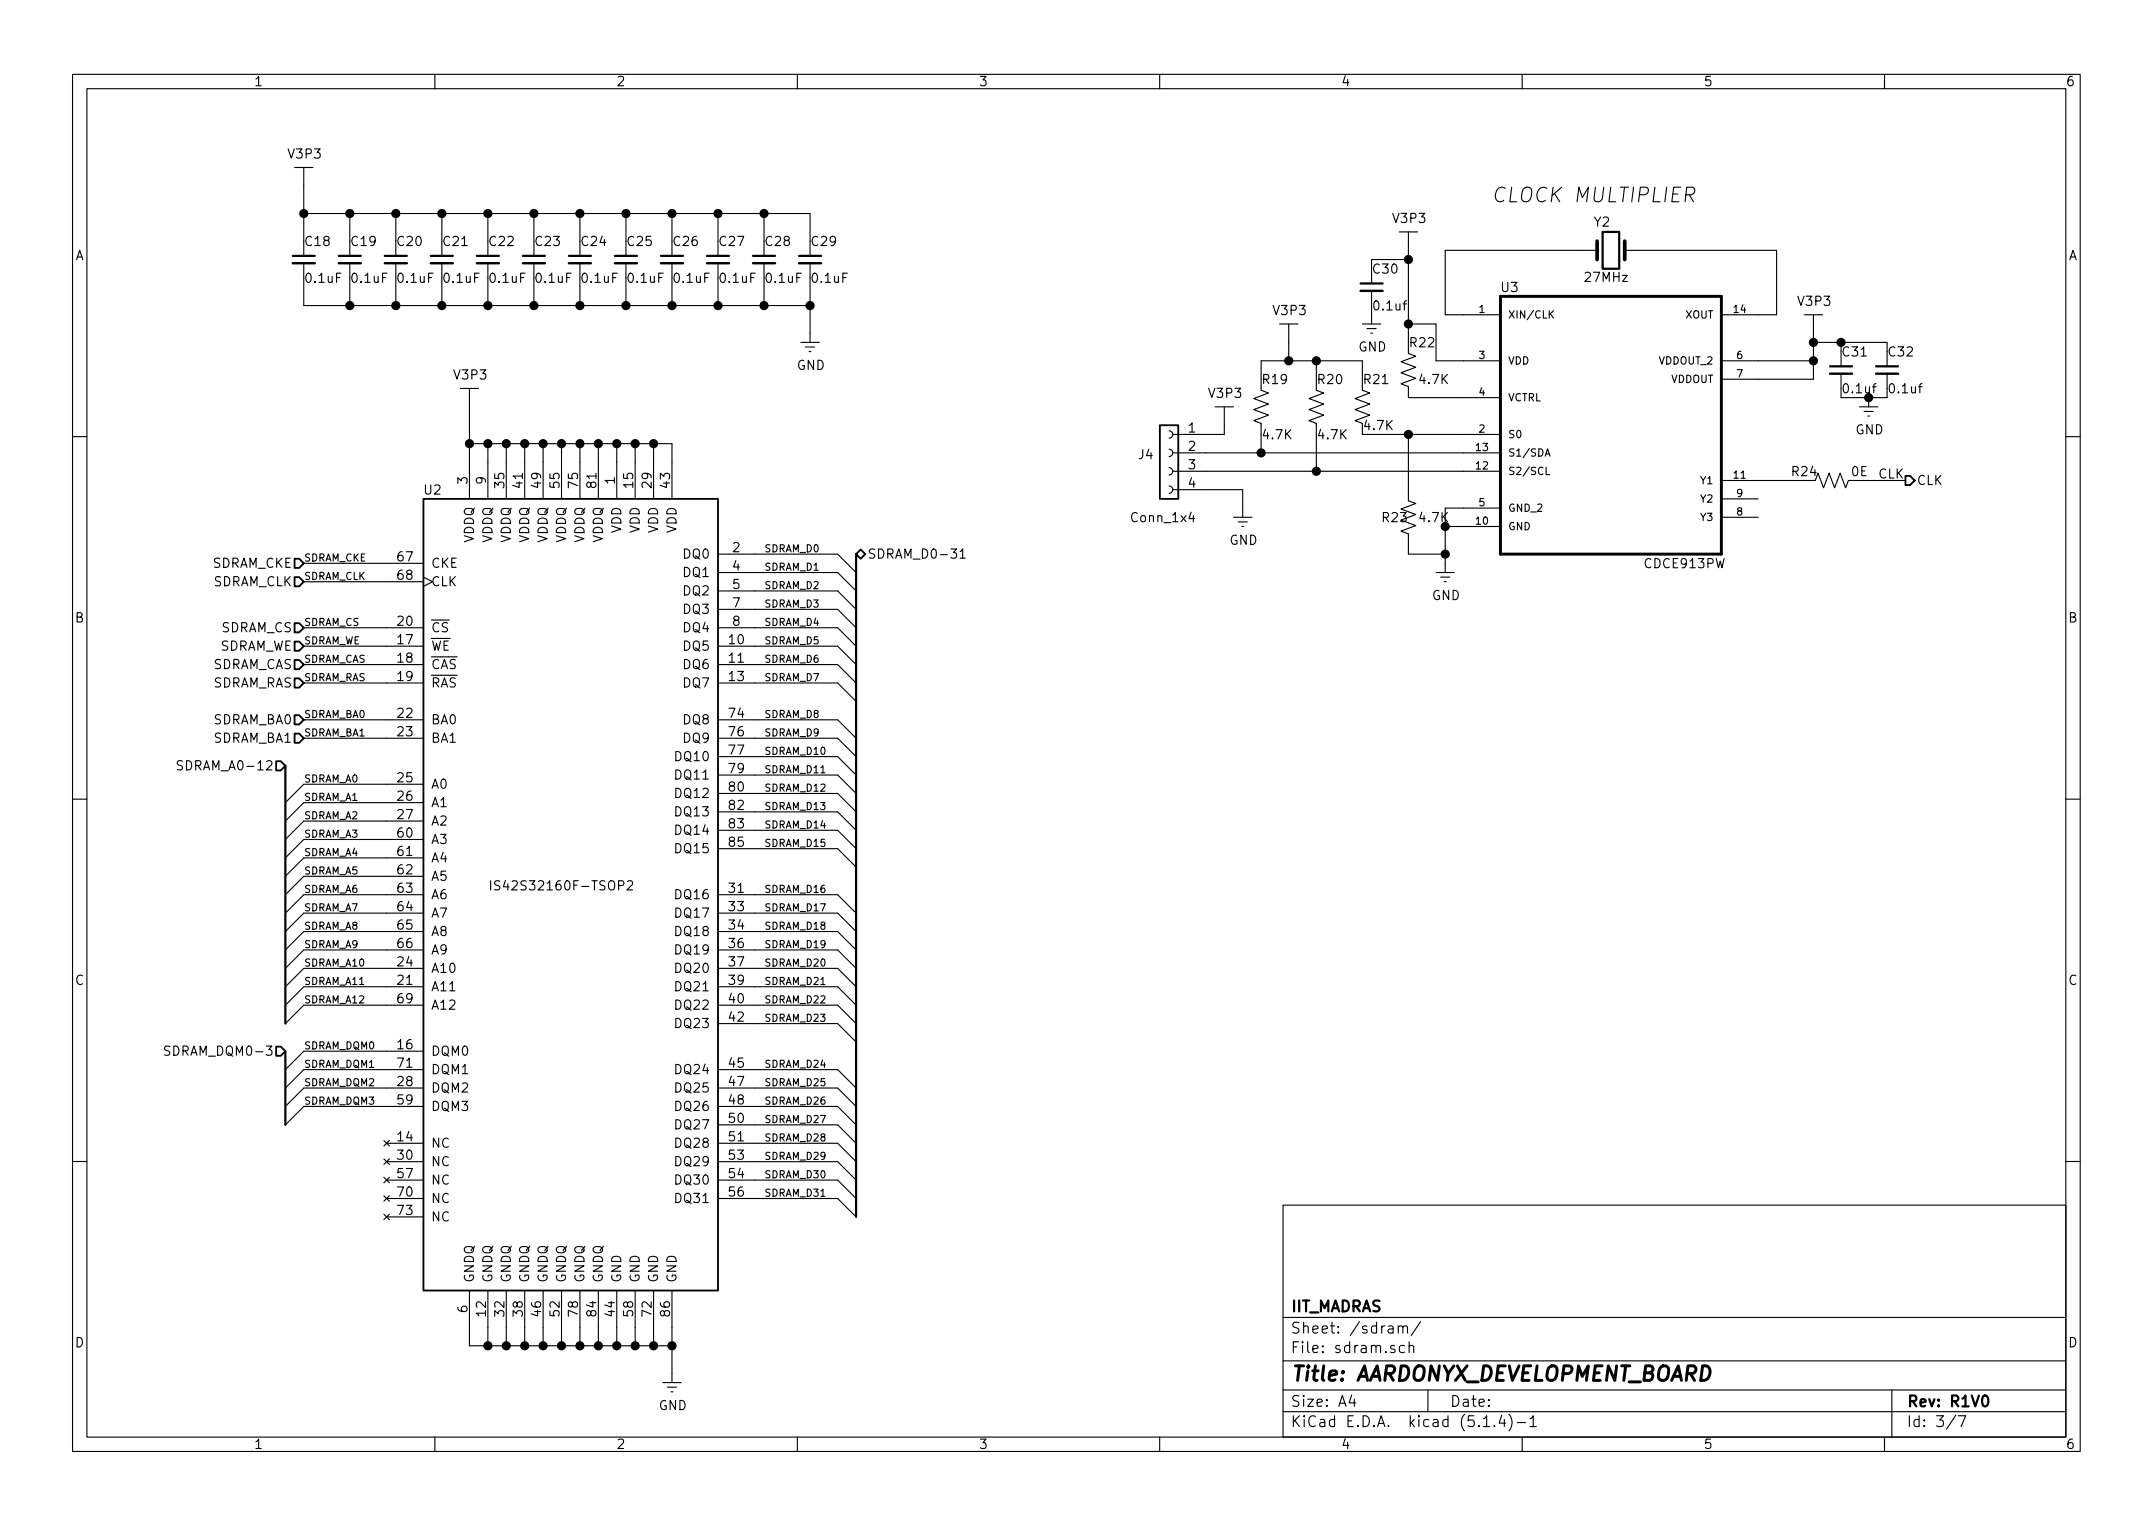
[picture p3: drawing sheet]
<svg xmlns="http://www.w3.org/2000/svg" width="297mm" height="210mm" viewBox="0 0 297 210" stroke-linecap="round" stroke-linejoin="round" font-family="sans-serif">
<g fill="none" stroke="#000" stroke-width=".15">
<path d="M10 10.3h277v189.9h-277zM12 12.2h273v186.1h-273zM60 10.3v1.9M110 10.3v1.9M160 10.3v1.9M210 10.3v1.9M260 10.3v1.9M40.6 23.1h2.6M41.9 23.1v12.2M41.9 36.3v5.9h69.9M41.9 29.5h69.9v5.8M48.3 29.5v5.8"/>
<path d="M48.3 36.3v5.9M54.6 29.5v5.8M54.6 36.3v5.9M61 29.5v5.8M61 36.3v5.9M67.3 29.5v5.8M67.3 36.3v5.9M73.7 29.5v5.8M73.7 36.3v5.9M80 29.5v5.8M80 36.3v5.9M86.4 29.5v5.8"/>
<path d="M86.4 36.3v5.9M92.7 29.5v5.8M92.7 36.3v5.9M99.1 29.5v5.8M99.1 36.3v5.9M105.4 29.5v5.8M105.4 36.3v5.9M111.8 36.3v10.9M193 32h2.6M194.3 35.8h-5.1v3.3M194.3 32v15.2M220.3 34.5h-20.9v8.9h7.6"/>
<path d="M224.2 34.5h20.9v8.9h-7.6M232.6 26.9h.7a.55 .55 0 0 0 .5-.5 .55 .55 0 0 0-.3-.6h-.8l-.2 2M63.5 53.6h2.5M64.8 53.6v15.2M110.5 47.2h2.5M111.1 47.9h1.3M111.6 48.5h.3M161.3 59.4a.51 .51 0 0 1 .5 .5 .51 .51 0 0 1-.5 .5M167.6 56.1h2.6M168.9 56.1v3.8h-7.1M174 53.6v.2l1 .4-2 .8 2 .7-2 .8 2 .8-2 .7 1 .4v4.1M174 52.3v-2.5h14v2.5"/>
<path d="M176.5 44.7h2.6M177.8 44.7v5.1M181.6 53.6v.2l1 .4-2 .8 2 .7-2 .8 2 .8-2 .7 1 .4v6.6M181.6 49.8v2.5M188 53.6v.2l1 .4-2.1 .8 2.1 .7-2.1 .8 2.1 .8-2.1 .7 1.1 .4M188 44.7h2.5M188 59.9h19M188.6 45.3h1.3M189.1 46h.3M189.2 40.1v2.1M189.2 43.4v1.3M194.3 48.5v.3l1 .3-2 .8 2 .8-2 .7 2 .8-2 .8 1 .3v1.6h12.7"/>
<path d="M194.3 59.9v9.2l1 .4-2 .7 2 .8-2 .7 2 .8-2 .8 1 .4v2.7h5.1M194.3 44.7h3.8v5.1h8.9M213.9 43.3l.4 .6M214.3 42.9l-.6 .5M237.5 49.8h12.7M248.9 43.4h2.6M250.2 43.4v8.9h-12.7M250.2 47.2h10.1v3.3M254 54.9h6.3M254 47.2v3.3M254 51.6v2M256.5 56.1h2.6"/>
<path d="M257.2 56.8h1.2M257.7 57.4h.2M257.8 54.9v1.2M260.3 51.6v2M10 60.2h2M41.9 77.7h16.5M58.4 79.6l1.3 .7-1.3 .6M64.8 61.2h27.9v7.6M67.3 61.2v7.6M69.8 61.2v7.6M72.4 61.2v7.6M74.9 61.2v7.6"/>
<path d="M77.5 61.2v7.6M80 61.2v7.6M82.5 61.2v7.6M85.1 61.2v7.6M87.6 61.2v7.6M90.2 61.2v7.6M99.1 76.4h16.5l2.5 2.6M99.1 79h16.5l2.5 2.5M132.5 76.1l.3-.4v1.3M132.5 77h.7M161.3 67.1a.51 .51 0 0 1 .5 .5 .51 .51 0 0 1-.5 .5M161.3 64.5a.51 .51 0 0 1 .5 .5 .51 .51 0 0 1-.5 .5"/>
<path d="M161.3 62a.51 .51 0 0 1 .5 .5 .51 .51 0 0 1-.5 .5M161.8 65h45.2M161.8 62.5h45.2M161.8 67.6h9.6v3.8M170.2 71.4h2.5M170.8 72h1.3M171.3 72.6h.3M198.1 79h2.6M198.8 79.6h1.2M199.4 72.6h7.6M207 70.1h-7.6v8.9M213.2 62.9l.3-1 .3 1"/>
<path d="M213.3 62.6h.4M213.3 64.5v1h.5M237.5 66.3h11.4M237.5 71.4h5.1M237.5 68.8h5.1M250.4 66.3l.4-1 .8 2 .7-2 .8 2 .8-2 .7 2 .4-1M256.5 66.3h6.4M285 60.2h2M41.9 89.1h16.5M41.9 91.7h16.5M41.9 94.2h16.5M41.9 86.6h16.5"/>
<path d="M41.9 99.3h16.5M41.9 80.3h16.5M99.1 89.1h16.5l2.5 2.6M99.1 91.7h16.5l2.5 2.5M99.1 94.2h16.5l2.5 2.6M99.1 86.6h16.5l2.5 2.5M99.1 99.3h16.5l2.5 2.5M99.1 81.5h16.5l2.5 2.6M99.1 84.1h16.5l2.5 2.5M199.3 80.3h.2M10 110.3h2M25.2 105l-.5-.1-.2 .2v.2l.1 .2 .5 .2 .1 .3-.3 .2h-.4"/>
<path d="M41.9 101.8h16.5M58.4 108.2h-16.5l-2.5 2.5M58.4 110.7h-16.5l-2.5 2.6M58.4 113.3h-16.5l-2.5 2.5M58.4 115.8h-16.5l-2.5 2.6M58.4 118.4h-16.5l-2.5 2.5M99.1 101.8h16.5l2.5 2.6M99.1 104.4h16.5l2.5 2.5M99.1 106.9h16.5l2.5 2.6M99.1 109.5h16.5l2.5 2.5M99.1 112h16.5l2.5 2.5M99.1 114.5h16.5l2.5 2.6"/>
<path d="M99.1 117.1h16.5l2.5 2.5M285 110.3h2M58.4 136.1h-16.5l-2.5 2.6M58.4 133.6h-16.5l-2.5 2.5M58.4 123.4h-16.5l-2.5 2.6M58.4 126h-16.5l-2.5 2.5M58.4 128.5h-16.5l-2.5 2.6M58.4 131.1h-16.5l-2.5 2.5M58.4 138.7h-16.5l-2.5 2.5M58.4 120.9h-16.5l-2.5 2.5M67.7 121.5v1.3M69 121.6l-.5-.1-.2 .1-.1 .3a.43 .43 0 0 0 .5 .3l.2 .1v.4a.56 .56 0 0 1-.7 0"/>
<path d="M86.6 121.6l.1-.1h.3l.2 .1 .1 .3-.1 .2-.7 .7h.8M99.1 136.1h16.5l2.5 2.6M99.1 133.6h16.5l2.5 2.5M99.1 123.4h16.5l2.5 2.6M99.1 126h16.5l2.5 2.5M99.1 128.5h16.5l2.5 2.6M99.1 131.1h16.5l2.5 2.5M99.1 138.7h16.5l2.5 2.5M23.4 144.4l-.5-.1-.1 .1-.1 .3 .1 .2 .6 .2v.3l-.2 .2-.5-.1M53 157.3l.7 .8M53 159.9l.7 .7M53.3 157.7h5.1"/>
<path d="M53.7 157.3l-.7 .8M53.7 159.9l-.7 .7M58.4 145h-16.5l-2.5 2.6M58.4 150.1h-16.5l-2.5 2.5M58.4 147.6h-16.5l-2.5 2.5M58.4 152.6h-16.5l-2.5 2.6M99.1 157.7h16.5l2.5 2.6M99.1 150.1h16.5l2.5 2.5M99.1 141.2h16.5l2.5 2.6M99.1 147.6h16.5l2.5 2.5M99.1 152.6h16.5l2.5 2.6M99.1 155.2h16.5l2.5 2.5"/>
<path d="M10 160.2h2M53 162.4l.7 .8M53 165l.7 .7M53 167.5l.7 .8M53.3 160.3h5.1M53.3 162.8h5.1M53.3 165.3h5.1M53.3 167.9h5.1M53.7 162.4l-.7 .8M53.7 165l-.7 .7M53.7 167.5l-.7 .8M64.8 178v7.7h27.9"/>
<path d="M67.3 178v7.7M69.8 178v7.7M72.4 178v7.7M74.9 178v7.7M77.5 178v7.7M80 178v7.7M82.5 178v7.7M85.1 178v7.7M87.6 178v7.7M90.2 178v7.7M92.7 178v12.7M99.1 160.3h16.5l2.5 2.5"/>
<path d="M99.1 162.8h16.5l2.5 2.5M99.1 165.3h16.5l2.5 2.6M177 166.3h108v32h-108zM285 160.2h2M60 198.3v1.9M91.4 190.7h2.6M92.1 191.4h1.2M92.6 192h.2M110 198.3v1.9M160 198.3v1.9M177 194.8h108M177 191.8h108"/>
<path d="M177 187.8h108M177 181.8h108M186.5 192.5l-.4 1h1M186.8 193v1M192.9 183.1a.38 .38 0 0 1 .6 0v.8M192.9 182.9v1M193.5 183.1a.34 .34 0 0 1 .4-.2 .34 .34 0 0 1 .3 .2v.8M193.8 185.7a.53 .53 0 0 0-.7 0v.8a.53 .53 0 0 0 .7 0M194.4 185.7a.38 .38 0 0 1 .6 .1v.8M194.4 185.1v1.5M196 182.3l-1.3 2M197 191.8v3"/>
<path d="M204.7 196.8h.8M206.2 196.7v.1l-.1-.1h.1v.1M207.2 195.2l-.4 1.1h.9M207.5 195.8v1M208.2 195.1a1.71 1.71 0 0 1 0 2.3M209.3 196.3h1.2M210 198.3v1.9M211.1 195.8l.3-.3 .1-.2v1.5M211.1 196.8h.9M260 198.3v1.9M261 191.8v6.5M269.8 195.2l-1.2 2"/>
<path d="M270.2 195.3h1l-.6 1.5"/>
</g>
<g fill="none" stroke="#000" stroke-width=".3">
<path d="M40.4 35.3h3M46.7 35.3h3.1M53.1 35.3h3M59.4 35.3h3.1M65.8 35.3h3M72.1 35.3h3.1M78.5 35.3h3M84.8 35.3h3.1M91.2 35.3h3M97.5 35.3h3.1M103.9 35.3h3M110.2 35.3h3.1"/>
<path d="M187.7 39.1h3.1M221.1 32h2.3v5.1h-2.3zM252.5 50.5h3M258.8 50.5h3.1M118.1 76.4v91.5M39.4 105.7v35.5M39.4 145v10.2M273.6 192.7a.37 .37 0 0 1 .4-.2 .37 .37 0 0 1 .2 .3 .77 .77 0 0 1-.4 1.2l-.2-.1a1.41 1.41 0 0 1 0-1.2z"/>
</g>
<g fill="none" stroke="#000" stroke-width=".33">
<path d="M40.4 36.3h3M46.7 36.3h3.1M53.1 36.3h3M59.4 36.3h3.1M65.8 36.3h3M72.1 36.3h3.1M78.5 36.3h3M84.8 36.3h3.1M91.2 36.3h3M97.5 36.3h3.1M103.9 36.3h3M110.2 36.3h3.1"/>
<path d="M187.7 40.1h3.1M252.5 51.6h3M258.8 51.6h3.1"/>
</g>
<g fill="none" stroke="#000" stroke-width=".25">
<path d="M160 58.7h2.6v10.1h-2.6zM40.6 79.6h.7l.6 .7-.6 .6h-.7zM40.6 77.1h.7l.6 .6-.6 .7h-.7zM58.4 68.8h40.7v109.2h-40.7zM118.1 76.4l.6-.6 .7 .6-.7 .7zM262.9 65.7h.6l.7 .6-.7 .6h-.6zM40.6 91.1h.7l.6 .6-.6 .6h-.7zM40.6 98.7h.7l.6 .6-.6 .6h-.7zM40.6 86h.7l.6 .6-.6 .6h-.7zM40.6 93.6h.7l.6 .6-.6 .7h-.7zM40.6 88.5h.7l.6 .6-.6 .7h-.7zM38.1 105h.6l.7 .7-.7 .6h-.6z"/>
<path d="M40.6 101.2h.7l.6 .6-.6 .7h-.7zM38.1 144.4h.6l.7 .6-.7 .7h-.6z"/>
</g>
<path d="M207 40.9h30.5v35.5h-30.5z" fill="none" stroke="#000" stroke-width=".41"/>
<path d="M220.3 33.3v2.5M224.2 33.3v2.5" fill="none" stroke="#000" stroke-width=".51"/>
<g fill="#000" stroke="#000" stroke-width=".25">
<circle cx="41.9" cy="29.5" r=".51"/>
<circle cx="48.3" cy="29.5" r=".51"/>
<circle cx="54.6" cy="29.5" r=".51"/>
<circle cx="61" cy="29.5" r=".51"/>
<circle cx="67.3" cy="29.5" r=".51"/>
<circle cx="73.7" cy="29.5" r=".51"/>
<circle cx="80" cy="29.5" r=".51"/>
<circle cx="86.4" cy="29.5" r=".51"/>
<circle cx="92.7" cy="29.5" r=".51"/>
<circle cx="99.1" cy="29.5" r=".51"/>
<circle cx="105.4" cy="29.5" r=".51"/>
<circle cx="194.3" cy="35.8" r=".51"/>
<circle cx="48.3" cy="42.2" r=".51"/>
<circle cx="54.6" cy="42.2" r=".51"/>
<circle cx="61" cy="42.2" r=".51"/>
<circle cx="67.3" cy="42.2" r=".51"/>
<circle cx="73.7" cy="42.2" r=".51"/>
<circle cx="80" cy="42.2" r=".51"/>
<circle cx="86.4" cy="42.2" r=".51"/>
<circle cx="92.7" cy="42.2" r=".51"/>
<circle cx="99.1" cy="42.2" r=".51"/>
<circle cx="105.4" cy="42.2" r=".51"/>
<circle cx="111.8" cy="42.2" r=".51"/>
<circle cx="177.8" cy="49.8" r=".51"/>
<circle cx="181.6" cy="49.8" r=".51"/>
<circle cx="194.3" cy="59.9" r=".51"/>
<circle cx="194.3" cy="44.7" r=".51"/>
<circle cx="250.2" cy="47.2" r=".51"/>
<circle cx="250.2" cy="49.8" r=".51"/>
<circle cx="254" cy="47.2" r=".51"/>
<circle cx="257.8" cy="54.9" r=".51"/>
<circle cx="64.8" cy="61.2" r=".51"/>
<circle cx="67.3" cy="61.2" r=".51"/>
<circle cx="69.9" cy="61.2" r=".51"/>
<circle cx="72.4" cy="61.2" r=".51"/>
<circle cx="74.9" cy="61.2" r=".51"/>
<circle cx="77.5" cy="61.2" r=".51"/>
<circle cx="80" cy="61.2" r=".51"/>
<circle cx="82.6" cy="61.2" r=".51"/>
<circle cx="85.1" cy="61.2" r=".51"/>
<circle cx="87.6" cy="61.2" r=".51"/>
<circle cx="90.2" cy="61.2" r=".51"/>
<circle cx="174" cy="62.5" r=".51"/>
<circle cx="181.6" cy="65" r=".51"/>
<circle cx="199.4" cy="76.4" r=".51"/>
<circle cx="199.4" cy="72.6" r=".51"/>
<circle cx="67.3" cy="185.7" r=".51"/>
<circle cx="69.9" cy="185.7" r=".51"/>
<circle cx="72.4" cy="185.7" r=".51"/>
<circle cx="74.9" cy="185.7" r=".51"/>
<circle cx="77.5" cy="185.7" r=".51"/>
<circle cx="80" cy="185.7" r=".51"/>
<circle cx="82.6" cy="185.7" r=".51"/>
<circle cx="85.1" cy="185.7" r=".51"/>
<circle cx="87.6" cy="185.7" r=".51"/>
<circle cx="90.2" cy="185.7" r=".51"/>
<circle cx="92.7" cy="185.7" r=".51"/>
</g>
<g font-size="2.8">
<text x="205.7" y="27.9">CLOCK MULTIPLIER</text>
<text x="178" y="190.5">Title: AARDONYX_DEVELOPMENT_BOARD</text>
</g>
<g font-size="2.1">
<text x="178" y="184">Sheet: /sdram/</text>
<text x="178" y="181">IIT_MADRAS</text>
<text x="178" y="186.7">File: sdram.sch</text>
<text x="178" y="196.9">KiCad E.D.A. kicad (5.1.4)-1</text>
<text x="178" y="194.1">Size: A4</text>
<text x="200" y="194.1">Date:</text>
<text x="263" y="194.1">Rev: R1V0</text>
<text x="263" y="196.9">Id: 3/7</text>
</g>
<g font-size="1.8">
<text x="35" y="11.9">1</text>
<text x="85" y="11.9">2</text>
<text x="135" y="11.9">3</text>
<text x="185" y="11.9">4</text>
<text x="235" y="11.9">5</text>
<text x="285" y="11.9">6</text>
<text x="39.9" y="21.9">V3P3</text>
<text x="10.4" y="35.9">A</text>
<text x="42.2" y="34">C18</text>
<text x="48.5" y="34">C19</text>
<text x="54.9" y="34">C20</text>
<text x="61.2" y="34">C21</text>
<text x="67.6" y="34">C22</text>
<text x="73.9" y="34">C23</text>
<text x="80.3" y="34">C24</text>
<text x="86.6" y="34">C25</text>
<text x="93" y="34">C26</text>
<text x="99.3" y="34">C27</text>
<text x="105.7" y="34">C28</text>
<text x="112" y="34">C29</text>
<text x="192.3" y="30.8">V3P3</text>
<text x="220" y="31.3">Y2</text>
<text x="285.4" y="35.9">A</text>
<text x="42.3" y="39">0.1uF</text>
<text x="48.6" y="39">0.1uF</text>
<text x="55" y="39">0.1uF</text>
<text x="61.3" y="39">0.1uF</text>
<text x="67.7" y="39">0.1uF</text>
<text x="74" y="39">0.1uF</text>
<text x="80.4" y="39">0.1uF</text>
<text x="86.7" y="39">0.1uF</text>
<text x="93.1" y="39">0.1uF</text>
<text x="99.4" y="39">0.1uF</text>
<text x="105.8" y="39">0.1uF</text>
<text x="112.1" y="39">0.1uF</text>
<text x="189.5" y="37.8">C30</text>
<text x="207.2" y="40.3">U3</text>
<text x="218.8" y="38.9">27MHz</text>
<text x="175.8" y="43.5">V3P3</text>
<text x="189.7" y="42.8">0.1uf</text>
<text x="194.6" y="47.9">R22</text>
<text x="248.2" y="42.2">V3P3</text>
<text x="62.7" y="52.4">V3P3</text>
<text x="109.9" y="51">GND</text>
<text x="174.3" y="53">R19</text>
<text x="181.9" y="53">R20</text>
<text x="187.4" y="48.5">GND</text>
<text x="188.2" y="53">R21</text>
<text x="195.9" y="53">4.7K</text>
<text x="254.3" y="49.2">C31</text>
<text x="260.6" y="49.2">C32</text>
<text x="164" y="59.7">1</text>
<text x="166.9" y="54.9">V3P3</text>
<text x="188.3" y="59.4">4.7K</text>
<text x="254.5" y="54.3">0.1uf</text>
<text x="256" y="59.9">GND</text>
<text x="260.8" y="54.3">0.1uf</text>
<text x="157.1" y="63.4">J4</text>
<text x="164" y="62.2">2</text>
<text x="164" y="64.8">3</text>
<text x="174.3" y="60.6">4.7K</text>
<text x="182" y="60.6">4.7K</text>
<text x="247.3" y="65.7">R24</text>
<text x="255.5" y="65.7">0E</text>
<text x="58.6" y="68.2">U2</text>
<text x="64.5" y="66.8" transform="rotate(-90 64.5 66.8)">3</text>
<text x="67.1" y="66.8" transform="rotate(-90 67.1 66.8)">9</text>
<text x="69.6" y="67.3" transform="rotate(-90 69.6 67.3)">35</text>
<text x="72.1" y="67.3" transform="rotate(-90 72.1 67.3)">41</text>
<text x="74.7" y="67.3" transform="rotate(-90 74.7 67.3)">49</text>
<text x="77.2" y="67.3" transform="rotate(-90 77.2 67.3)">55</text>
<text x="79.8" y="67.3" transform="rotate(-90 79.8 67.3)">75</text>
<text x="82.3" y="67.3" transform="rotate(-90 82.3 67.3)">81</text>
<text x="84.8" y="66.8" transform="rotate(-90 84.8 66.8)">1</text>
<text x="87.4" y="67.3" transform="rotate(-90 87.4 67.3)">15</text>
<text x="89.9" y="67.3" transform="rotate(-90 89.9 67.3)">29</text>
<text x="92.5" y="67.3" transform="rotate(-90 92.5 67.3)">43</text>
<text x="164" y="67.3">4</text>
<text x="259.1" y="66">CLK</text>
<text x="264.4" y="66.9">CLK</text>
<text x="54.9" y="77.5">67</text>
<text x="65.4" y="74.9" transform="rotate(-90 65.4 74.9)">VDDQ</text>
<text x="67.9" y="74.9" transform="rotate(-90 67.9 74.9)">VDDQ</text>
<text x="70.5" y="74.9" transform="rotate(-90 70.5 74.9)">VDDQ</text>
<text x="73" y="74.9" transform="rotate(-90 73 74.9)">VDDQ</text>
<text x="75.6" y="74.9" transform="rotate(-90 75.6 74.9)">VDDQ</text>
<text x="78.1" y="74.9" transform="rotate(-90 78.1 74.9)">VDDQ</text>
<text x="80.6" y="74.9" transform="rotate(-90 80.6 74.9)">VDDQ</text>
<text x="83.2" y="74.9" transform="rotate(-90 83.2 74.9)">VDDQ</text>
<text x="85.7" y="73.6" transform="rotate(-90 85.7 73.6)">VDD</text>
<text x="88.3" y="73.6" transform="rotate(-90 88.3 73.6)">VDD</text>
<text x="90.8" y="73.6" transform="rotate(-90 90.8 73.6)">VDD</text>
<text x="93.3" y="73.6" transform="rotate(-90 93.3 73.6)">VDD</text>
<text x="94.4" y="77.1">DQ0</text>
<text x="101.1" y="76.2">2</text>
<text x="119.6" y="77.1">SDRAM_D0-31</text>
<text x="156.2" y="72.1">Conn_1x4</text>
<text x="169.6" y="75.2">GND</text>
<text x="190.8" y="72.1">R23</text>
<text x="195.9" y="72.1">4.7K</text>
<text x="29.2" y="78.4">SDRAM_CKE</text>
<text x="29.3" y="80.9">SDRAM_CLK</text>
<text x="54.9" y="80">68</text>
<text x="59.4" y="78.4">CKE</text>
<text x="59.4" y="80.9">CLK</text>
<text x="94.4" y="79.6">DQ1</text>
<text x="94.4" y="82.2">DQ2</text>
<text x="101.1" y="78.7">4</text>
<text x="101.1" y="81.3">5</text>
<text x="101.1" y="83.8">7</text>
<text x="197.6" y="82.8">GND</text>
<text x="227" y="78.4">CDCE913PW</text>
<text x="10.4" y="85.9">B</text>
<text x="30.1" y="89.8">SDRAM_WE</text>
<text x="30.5" y="87.2">SDRAM_CS</text>
<text x="54.9" y="88.9">17</text>
<text x="54.9" y="86.4">20</text>
<text x="59.4" y="89.8">WE</text>
<text x="59.4" y="87.2">CS</text>
<text x="94.4" y="89.8">DQ5</text>
<text x="94.4" y="84.7">DQ3</text>
<text x="94.4" y="87.2">DQ4</text>
<text x="100.6" y="88.9">10</text>
<text x="101.1" y="86.4">8</text>
<text x="285.4" y="85.9">B</text>
<text x="29.2" y="92.3">SDRAM_CAS</text>
<text x="29.2" y="94.9">SDRAM_RAS</text>
<text x="54.9" y="91.4">18</text>
<text x="54.9" y="94">19</text>
<text x="59.4" y="92.3">CAS</text>
<text x="59.4" y="94.9">RAS</text>
<text x="94.4" y="92.3">DQ6</text>
<text x="94.4" y="94.9">DQ7</text>
<text x="100.6" y="91.4">11</text>
<text x="100.6" y="94">13</text>
<text x="29.4" y="99.9">SDRAM_BA0</text>
<text x="54.9" y="99.1">22</text>
<text x="54.9" y="101.6">23</text>
<text x="59.4" y="99.9">BA0</text>
<text x="94.4" y="99.9">DQ8</text>
<text x="100.6" y="99.1">74</text>
<text x="100.6" y="101.6">76</text>
<text x="25.6" y="106.3">SDRAM_A0-12</text>
<text x="29.4" y="102.5">SDRAM_BA1</text>
<text x="54.9" y="107.9">25</text>
<text x="59.4" y="102.5">BA1</text>
<text x="93.4" y="105">DQ10</text>
<text x="93.4" y="107.6">DQ11</text>
<text x="94.4" y="102.5">DQ9</text>
<text x="100.6" y="104.1">77</text>
<text x="100.6" y="106.7">79</text>
<text x="54.9" y="110.5">26</text>
<text x="54.9" y="113">27</text>
<text x="59.4" y="108.8">A0</text>
<text x="59.4" y="111.4">A1</text>
<text x="59.4" y="113.9">A2</text>
<text x="93.4" y="110.1">DQ12</text>
<text x="93.4" y="112.6">DQ13</text>
<text x="100.6" y="109.2">80</text>
<text x="100.6" y="111.8">82</text>
<text x="54.9" y="115.6">60</text>
<text x="54.9" y="118.1">61</text>
<text x="59.4" y="116.5">A3</text>
<text x="59.4" y="119">A4</text>
<text x="93.4" y="115.2">DQ14</text>
<text x="93.4" y="117.7">DQ15</text>
<text x="100.6" y="114.3">83</text>
<text x="100.6" y="116.8">85</text>
<text x="54.9" y="120.6">62</text>
<text x="54.9" y="123.2">63</text>
<text x="54.9" y="125.7">64</text>
<text x="59.4" y="121.5">A5</text>
<text x="59.4" y="124.1">A6</text>
<text x="68.9" y="122.9">IS42S32160F-TSOP2</text>
<text x="93.4" y="124.1">DQ16</text>
<text x="100.6" y="123.2">31</text>
<text x="100.6" y="125.7">33</text>
<text x="54.9" y="128.3">65</text>
<text x="54.9" y="130.8">66</text>
<text x="59.4" y="126.6">A7</text>
<text x="59.4" y="129.2">A8</text>
<text x="59.4" y="131.7">A9</text>
<text x="93.4" y="126.6">DQ17</text>
<text x="93.4" y="129.2">DQ18</text>
<text x="93.4" y="131.7">DQ19</text>
<text x="100.6" y="128.3">34</text>
<text x="100.6" y="130.8">36</text>
<text x="10.4" y="135.9">C</text>
<text x="54.9" y="135.9">21</text>
<text x="54.9" y="133.3">24</text>
<text x="59.4" y="136.8">A11</text>
<text x="59.4" y="134.2">A10</text>
<text x="93.4" y="134.2">DQ20</text>
<text x="93.4" y="136.8">DQ21</text>
<text x="100.6" y="133.3">37</text>
<text x="100.6" y="135.9">39</text>
<text x="285.4" y="135.9">C</text>
<text x="54.9" y="138.4">69</text>
<text x="59.4" y="139.3">A12</text>
<text x="93.4" y="139.3">DQ22</text>
<text x="93.4" y="141.9">DQ23</text>
<text x="100.6" y="138.4">40</text>
<text x="100.6" y="141">42</text>
<text x="23.7" y="145.7">SDRAM_DQM0-3</text>
<text x="54.9" y="144.8">16</text>
<text x="54.9" y="149.9">28</text>
<text x="54.9" y="147.3">71</text>
<text x="59.4" y="145.7">DQM0</text>
<text x="59.4" y="148.2">DQM1</text>
<text x="93.4" y="148.2">DQ24</text>
<text x="100.6" y="147.3">45</text>
<text x="100.6" y="149.9">47</text>
<text x="54.9" y="152.4">59</text>
<text x="59.4" y="150.7">DQM2</text>
<text x="59.4" y="153.3">DQM3</text>
<text x="93.4" y="150.7">DQ25</text>
<text x="93.4" y="153.3">DQ26</text>
<text x="93.4" y="155.8">DQ27</text>
<text x="100.6" y="152.4">48</text>
<text x="100.6" y="154.9">50</text>
<text x="54.9" y="157.5">14</text>
<text x="54.9" y="160">30</text>
<text x="59.4" y="158.4">NC</text>
<text x="59.4" y="160.9">NC</text>
<text x="93.4" y="158.4">DQ28</text>
<text x="93.4" y="160.9">DQ29</text>
<text x="100.6" y="157.5">51</text>
<text x="100.6" y="160">53</text>
<text x="54.9" y="162.6">57</text>
<text x="54.9" y="165.1">70</text>
<text x="54.9" y="167.6">73</text>
<text x="59.4" y="163.4">NC</text>
<text x="59.4" y="166">NC</text>
<text x="93.4" y="163.4">DQ30</text>
<text x="93.4" y="166">DQ31</text>
<text x="100.6" y="162.6">54</text>
<text x="100.6" y="165.1">56</text>
<text x="59.4" y="168.5">NC</text>
<text x="65.4" y="177" transform="rotate(-90 65.4 177)">GNDQ</text>
<text x="67.9" y="177" transform="rotate(-90 67.9 177)">GNDQ</text>
<text x="70.5" y="177" transform="rotate(-90 70.5 177)">GNDQ</text>
<text x="73" y="177" transform="rotate(-90 73 177)">GNDQ</text>
<text x="75.6" y="177" transform="rotate(-90 75.6 177)">GNDQ</text>
<text x="78.1" y="177" transform="rotate(-90 78.1 177)">GNDQ</text>
<text x="80.6" y="177" transform="rotate(-90 80.6 177)">GNDQ</text>
<text x="83.2" y="177" transform="rotate(-90 83.2 177)">GNDQ</text>
<text x="85.7" y="177" transform="rotate(-90 85.7 177)">GND</text>
<text x="88.3" y="177" transform="rotate(-90 88.3 177)">GND</text>
<text x="90.8" y="177" transform="rotate(-90 90.8 177)">GND</text>
<text x="93.3" y="177" transform="rotate(-90 93.3 177)">GND</text>
<text x="10.4" y="185.9">D</text>
<text x="64.5" y="181.1" transform="rotate(-90 64.5 181.1)">6</text>
<text x="67.1" y="181.6" transform="rotate(-90 67.1 181.6)">12</text>
<text x="69.6" y="181.6" transform="rotate(-90 69.6 181.6)">32</text>
<text x="72.1" y="181.6" transform="rotate(-90 72.1 181.6)">38</text>
<text x="74.7" y="181.6" transform="rotate(-90 74.7 181.6)">46</text>
<text x="77.2" y="181.6" transform="rotate(-90 77.2 181.6)">52</text>
<text x="79.8" y="181.6" transform="rotate(-90 79.8 181.6)">78</text>
<text x="82.3" y="181.6" transform="rotate(-90 82.3 181.6)">84</text>
<text x="84.8" y="181.6" transform="rotate(-90 84.8 181.6)">44</text>
<text x="87.4" y="181.6" transform="rotate(-90 87.4 181.6)">58</text>
<text x="89.9" y="181.6" transform="rotate(-90 89.9 181.6)">72</text>
<text x="92.5" y="181.6" transform="rotate(-90 92.5 181.6)">86</text>
<text x="285.4" y="185.9">D</text>
<text x="90.9" y="194.6">GND</text>
<text x="35" y="199.9">1</text>
<text x="85" y="199.9">2</text>
<text x="135" y="199.9">3</text>
<text x="185" y="199.9">4</text>
<text x="235" y="199.9">5</text>
<text x="285" y="199.9">6</text>
</g>
<g font-size="1.4">
<text x="204.1" y="43.2">1</text>
<text x="208" y="43.9">XIN/CLK</text>
<text x="232.5" y="43.9">XOUT</text>
<text x="239.2" y="43.2">14</text>
<text x="204.1" y="49.5">3</text>
<text x="208" y="50.3">VDD</text>
<text x="228.9" y="50.3">VDDOUT_2</text>
<text x="230.5" y="52.8">VDDOUT</text>
<text x="239.6" y="49.5">6</text>
<text x="239.6" y="52.1">7</text>
<text x="204.1" y="59.7">2</text>
<text x="204.1" y="54.6">4</text>
<text x="208" y="55.4">VCTRL</text>
<text x="203.7" y="64.8">12</text>
<text x="203.7" y="62.2">13</text>
<text x="208" y="65.5">S2/SCL</text>
<text x="208" y="63">S1/SDA</text>
<text x="208" y="60.4">S0</text>
<text x="204.1" y="69.8">5</text>
<text x="208" y="70.6">GND_2</text>
<text x="234.7" y="66.8">Y1</text>
<text x="234.7" y="71.9">Y3</text>
<text x="234.7" y="69.3">Y2</text>
<text x="239.2" y="66">11</text>
<text x="239.6" y="71.1">8</text>
<text x="239.6" y="68.6">9</text>
<text x="41.9" y="77.5">SDRAM_CKE</text>
<text x="105.4" y="76.2">SDRAM_D0</text>
<text x="203.7" y="72.4">10</text>
<text x="208" y="73.1">GND</text>
<text x="41.9" y="80">SDRAM_CLK</text>
<text x="105.4" y="78.7">SDRAM_D1</text>
<text x="105.4" y="81.3">SDRAM_D2</text>
<text x="105.4" y="83.8">SDRAM_D3</text>
<text x="41.9" y="86.4">SDRAM_CS</text>
<text x="41.9" y="88.9">SDRAM_WE</text>
<text x="105.4" y="86.4">SDRAM_D4</text>
<text x="105.4" y="88.9">SDRAM_D5</text>
<text x="41.9" y="91.4">SDRAM_CAS</text>
<text x="41.9" y="94">SDRAM_RAS</text>
<text x="105.4" y="94">SDRAM_D7</text>
<text x="105.4" y="91.4">SDRAM_D6</text>
<text x="41.9" y="99.1">SDRAM_BA0</text>
<text x="41.9" y="101.6">SDRAM_BA1</text>
<text x="105.4" y="99.1">SDRAM_D8</text>
<text x="105.4" y="101.6">SDRAM_D9</text>
<text x="41.9" y="107.9">SDRAM_A0</text>
<text x="105.4" y="106.7">SDRAM_D11</text>
<text x="105.4" y="104.1">SDRAM_D10</text>
<text x="41.9" y="110.5">SDRAM_A1</text>
<text x="41.9" y="113">SDRAM_A2</text>
<text x="105.4" y="111.8">SDRAM_D13</text>
<text x="105.4" y="109.2">SDRAM_D12</text>
<text x="41.9" y="115.6">SDRAM_A3</text>
<text x="41.9" y="118.1">SDRAM_A4</text>
<text x="105.4" y="116.8">SDRAM_D15</text>
<text x="105.4" y="114.3">SDRAM_D14</text>
<text x="41.9" y="120.6">SDRAM_A5</text>
<text x="41.9" y="123.2">SDRAM_A6</text>
<text x="41.9" y="125.7">SDRAM_A7</text>
<text x="105.4" y="125.7">SDRAM_D17</text>
<text x="105.4" y="123.2">SDRAM_D16</text>
<text x="41.9" y="128.3">SDRAM_A8</text>
<text x="41.9" y="130.8">SDRAM_A9</text>
<text x="105.4" y="130.8">SDRAM_D19</text>
<text x="105.4" y="128.3">SDRAM_D18</text>
<text x="41.9" y="135.9">SDRAM_A11</text>
<text x="41.9" y="133.3">SDRAM_A10</text>
<text x="105.4" y="135.9">SDRAM_D21</text>
<text x="105.4" y="133.3">SDRAM_D20</text>
<text x="41.9" y="138.4">SDRAM_A12</text>
<text x="105.4" y="141">SDRAM_D23</text>
<text x="105.4" y="138.4">SDRAM_D22</text>
<text x="41.9" y="149.9">SDRAM_DQM2</text>
<text x="41.9" y="147.3">SDRAM_DQM1</text>
<text x="41.9" y="144.8">SDRAM_DQM0</text>
<text x="105.4" y="149.9">SDRAM_D25</text>
<text x="105.4" y="147.3">SDRAM_D24</text>
<text x="41.9" y="152.4">SDRAM_DQM3</text>
<text x="105.4" y="154.9">SDRAM_D27</text>
<text x="105.4" y="152.4">SDRAM_D26</text>
<text x="105.4" y="160">SDRAM_D29</text>
<text x="105.4" y="157.5">SDRAM_D28</text>
<text x="105.4" y="162.6">SDRAM_D30</text>
<text x="105.4" y="165.1">SDRAM_D31</text>
</g>
</svg>
